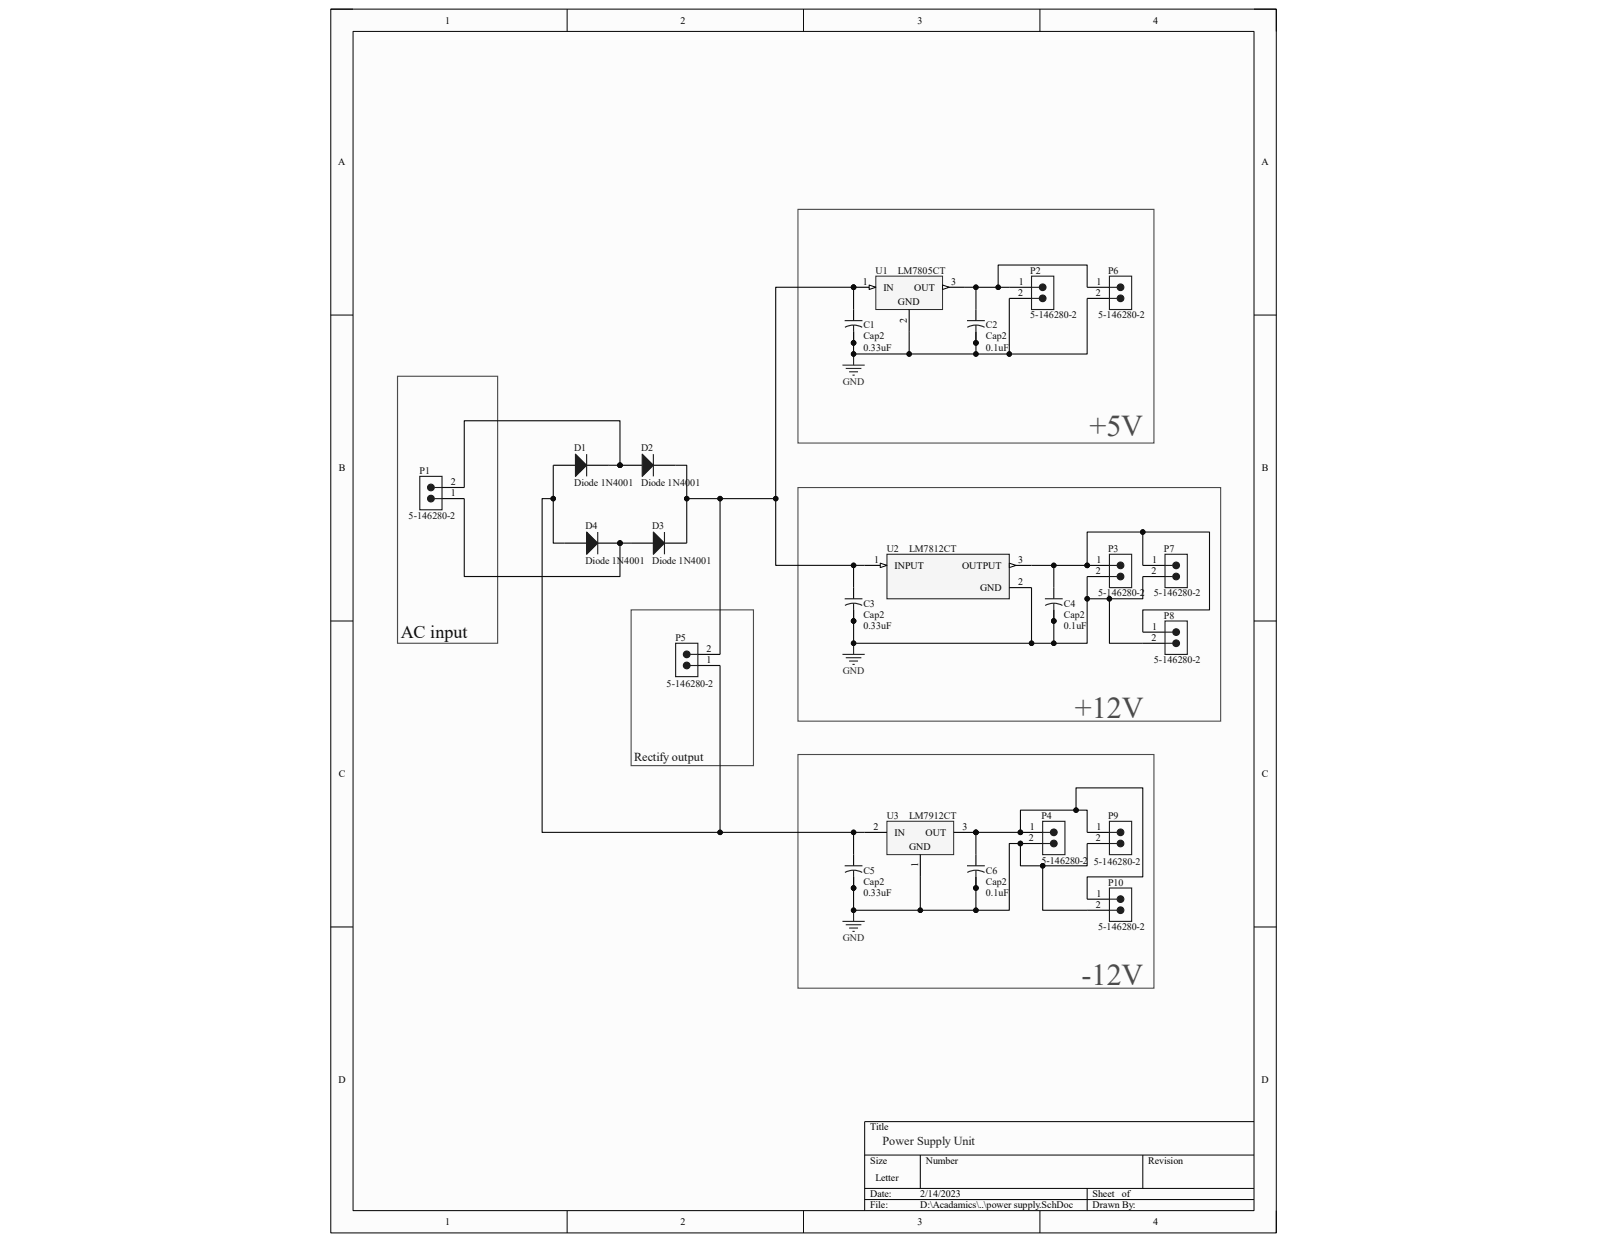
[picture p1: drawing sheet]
<svg xmlns="http://www.w3.org/2000/svg" width="279mm" height="216mm" viewBox="0 0 279 216" stroke-linecap="round" stroke-linejoin="round" font-family="sans-serif">
<path d="M57.5 1.6h164.4v212.7h-164.4z" fill-rule="evenodd" fill="#fcfcfc"/>
<path d="M57.5 1.6h164.4v212.7h-164.4z" fill="none" stroke="#000" stroke-width=".17"/>
<path d="M61.4 5.5h156.6v204.9h-156.6z" fill-rule="evenodd" fill="#fcfcfc"/>
<g fill="none" stroke="#000" stroke-width=".17">
<path d="M57.5 1.6h3.9M61.4 5.5h156.6v204.9h-156.6zM98.6 1.6v3.9M139.7 1.6v3.9M180.8 1.6v3.9M218 1.6h3.9v3.9M57.5 54.8h3.9M218 54.8h3.9M57.5 107.9h3.9M218 107.9h3.9M57.5 161.1h3.9M218 161.1h3.9"/>
<path d="M218 195h-67.7v15.4M98.6 210.4v3.9M139.7 210.4v3.9M150.3 200.8h67.7M150.3 206.6h67.7M150.3 208.5h67.7M160 200.8v5.8M180.8 210.4v3.9M189 206.6v3.8M198.7 200.8v5.8M221.9 210.4v3.9"/>
</g>
<circle cx="148.4" cy="49.9" r=".39" fill="#0e0e0e"/>
<circle cx="148.4" cy="49.9" r=".39" fill="none" stroke="#0e0e0e" stroke-width=".17"/>
<path d="M152.3 48h11.6v5.8h-11.6z" fill-rule="evenodd" fill="#f5f5f5"/>
<path d="M152.3 48h11.6v5.8h-11.6z" fill="none" stroke="#262626" stroke-width=".17"/>
<path d="M148.4 49.9h3.9" fill="none" stroke="#000" stroke-width=".2"/>
<path d="M151.1 49.5l1.2 .4-1.2 .4z" fill="#fbfbfb"/>
<path d="M151.1 49.5l1.2 .4-1.2 .4z" fill="none" stroke="#000" stroke-width=".17"/>
<circle cx="148.4" cy="49.9" r=".39" fill="#0e0e0e"/>
<circle cx="148.4" cy="49.9" r=".39" fill="none" stroke="#0e0e0e" stroke-width=".17"/>
<path d="M158.1 53.8v3.9M163.9 49.9h3.8" fill="none" stroke="#000" stroke-width=".2"/>
<path d="M163.9 49.5l1.1 .4-1.1 .4z" fill="#fbfbfb"/>
<path d="M163.9 49.5l1.1 .4-1.1 .4z" fill="none" stroke="#000" stroke-width=".17"/>
<path d="M154.2 96.4h21.3v7.7h-21.3z" fill-rule="evenodd" fill="#f5f5f5"/>
<path d="M154.2 96.4h21.3v7.7h-21.3z" fill="none" stroke="#262626" stroke-width=".19"/>
<path d="M150.3 98.3h3.9" fill="none" stroke="#000" stroke-width=".2"/>
<path d="M153 97.9l1.2 .4-1.2 .4z" fill="#fbfbfb"/>
<path d="M153 97.9l1.2 .4-1.2 .4z" fill="none" stroke="#000" stroke-width=".17"/>
<path d="M175.5 98.3h3.8" fill="none" stroke="#000" stroke-width=".19"/>
<path d="M175.5 97.9l1.1 .4-1.1 .4z" fill="#fbfbfb"/>
<path d="M175.5 97.9l1.1 .4-1.1 .4z" fill="none" stroke="#000" stroke-width=".17"/>
<path d="M175.5 102.2h3.8" fill="none" stroke="#000" stroke-width=".19"/>
<circle cx="169.7" cy="144.7" r=".39" fill="#0e0e0e"/>
<circle cx="169.7" cy="144.7" r=".39" fill="none" stroke="#0e0e0e" stroke-width=".17"/>
<path d="M154.2 142.8h11.6v5.8h-11.6z" fill-rule="evenodd" fill="#f5f5f5"/>
<path d="M154.2 142.8h11.6v5.8h-11.6z" fill="none" stroke="#262626" stroke-width=".17"/>
<path d="M150.3 144.7h3.9M165.8 144.7h3.9" fill="none" stroke="#000" stroke-width=".2"/>
<circle cx="169.7" cy="144.7" r=".39" fill="#0e0e0e"/>
<circle cx="169.7" cy="144.7" r=".39" fill="none" stroke="#0e0e0e" stroke-width=".17"/>
<path d="M160 148.6v3.8" fill="none" stroke="#000" stroke-width=".2"/>
<path d="M146.5 63.5h3.8M147.1 64.1h2.7M147.6 64.6h1.6M148.2 65.2h.4M148.4 61.5v2" fill="none" stroke="#262626" stroke-width=".2"/>
<circle cx="148.4" cy="61.5" r=".39" fill="#0e0e0e"/>
<circle cx="148.4" cy="61.5" r=".39" fill="none" stroke="#0e0e0e" stroke-width=".17"/>
<path d="M146.5 113.8h3.8M147.1 114.3h2.7M147.6 114.9h1.6M148.2 115.5h.4M148.4 111.8v2" fill="none" stroke="#262626" stroke-width=".2"/>
<circle cx="148.4" cy="111.8" r=".39" fill="#0e0e0e"/>
<circle cx="148.4" cy="111.8" r=".39" fill="none" stroke="#0e0e0e" stroke-width=".17"/>
<path d="M148.4 158.2v2M146.5 160.2h3.8M147.1 160.8h2.7M147.6 161.3h1.6M148.2 161.9h.4" fill="none" stroke="#262626" stroke-width=".2"/>
<circle cx="148.4" cy="158.2" r=".39" fill="#0e0e0e"/>
<circle cx="148.4" cy="158.2" r=".39" fill="none" stroke="#0e0e0e" stroke-width=".17"/>
<path d="M175.5 51.9h3.8M175.5 49.9h3.8" fill="none" stroke="#000" stroke-width=".19"/>
<path d="M179.3 48h3.9v5.8h-3.9z" fill="none" stroke="#1c1c1c" stroke-width=".19"/>
<circle cx="181.3" cy="49.9" r=".58" fill="#1c1c1c"/>
<circle cx="181.3" cy="49.9" r=".58" fill="none" stroke="#1c1c1c" stroke-width=".19"/>
<circle cx="181.3" cy="51.9" r=".58" fill="#1c1c1c"/>
<g fill="none" stroke="#1c1c1c" stroke-width=".19">
<path d="M179.3 51.9h1.4M179.3 49.9h1.4"/>
<circle cx="181.3" cy="51.9" r=".58"/>
</g>
<circle cx="189" cy="98.3" r=".39" fill="#0e0e0e"/>
<circle cx="189" cy="98.3" r=".39" fill="none" stroke="#0e0e0e" stroke-width=".17"/>
<path d="M189 98.3h3.9M189 100.2h3.9" fill="none" stroke="#000" stroke-width=".19"/>
<circle cx="189" cy="98.3" r=".39" fill="#0e0e0e"/>
<circle cx="189" cy="98.3" r=".39" fill="none" stroke="#0e0e0e" stroke-width=".17"/>
<path d="M192.9 96.4h3.9v5.8h-3.9z" fill="none" stroke="#1c1c1c" stroke-width=".19"/>
<circle cx="194.8" cy="98.3" r=".58" fill="#1c1c1c"/>
<circle cx="194.8" cy="98.3" r=".58" fill="none" stroke="#1c1c1c" stroke-width=".19"/>
<circle cx="194.8" cy="100.2" r=".58" fill="#1c1c1c"/>
<g fill="none" stroke="#1c1c1c" stroke-width=".19">
<path d="M192.9 98.3h1.3M192.9 100.2h1.3"/>
<circle cx="194.8" cy="100.2" r=".58"/>
</g>
<circle cx="177.4" cy="146.6" r=".39" fill="#0e0e0e"/>
<circle cx="177.4" cy="146.6" r=".39" fill="none" stroke="#0e0e0e" stroke-width=".17"/>
<circle cx="177.4" cy="144.7" r=".39" fill="#0e0e0e"/>
<circle cx="177.4" cy="144.7" r=".39" fill="none" stroke="#0e0e0e" stroke-width=".17"/>
<path d="M177.4 146.6h3.9" fill="none" stroke="#000" stroke-width=".19"/>
<circle cx="177.4" cy="146.6" r=".39" fill="#0e0e0e"/>
<circle cx="177.4" cy="146.6" r=".39" fill="none" stroke="#0e0e0e" stroke-width=".17"/>
<path d="M177.4 144.7h3.9" fill="none" stroke="#000" stroke-width=".19"/>
<circle cx="177.4" cy="144.7" r=".39" fill="#0e0e0e"/>
<circle cx="177.4" cy="144.7" r=".39" fill="none" stroke="#0e0e0e" stroke-width=".17"/>
<path d="M181.3 142.8h3.9v5.8h-3.9z" fill="none" stroke="#1c1c1c" stroke-width=".19"/>
<circle cx="183.2" cy="144.7" r=".58" fill="#1c1c1c"/>
<circle cx="183.2" cy="144.7" r=".58" fill="none" stroke="#1c1c1c" stroke-width=".19"/>
<circle cx="183.2" cy="146.6" r=".58" fill="#1c1c1c"/>
<g fill="none" stroke="#1c1c1c" stroke-width=".19">
<path d="M181.3 146.6h1.3M181.3 144.7h1.3"/>
<circle cx="183.2" cy="146.6" r=".58"/>
</g>
<path d="M76.8 84.7h3.9" fill="none" stroke="#000" stroke-width=".19"/>
<path d="M76.9 86.7h3.8" fill="none" stroke="#000" stroke-width=".2"/>
<path d="M73 82.8h3.9v5.8h-3.9z" fill="none" stroke="#1c1c1c" stroke-width=".2"/>
<circle cx="74.9" cy="86.7" r=".58" fill="#1c1c1c"/>
<circle cx="74.9" cy="86.7" r=".58" fill="none" stroke="#1c1c1c" stroke-width=".2"/>
<circle cx="74.9" cy="84.7" r=".58" fill="#1c1c1c"/>
<g fill="none" stroke="#1c1c1c" stroke-width=".19">
<path d="M75.5 84.7h1.3"/>
<circle cx="74.9" cy="84.7" r=".58"/>
</g>
<path d="M75.5 86.7h1.4" fill="none" stroke="#1c1c1c" stroke-width=".2"/>
<path d="M96.2 80.9h3.9M102 80.9h3.9" fill="none" stroke="#000" stroke-width=".2"/>
<path d="M100.1 78.9l1.9 2-1.9 1.9z" fill="#1c1c1c"/>
<path d="M100.1 78.9l1.9 2-1.9 1.9zM102 78.9v3.9" fill="none" stroke="#1c1c1c" stroke-width=".2"/>
<circle cx="107.8" cy="94.4" r=".39" fill="#0e0e0e"/>
<circle cx="107.8" cy="94.4" r=".39" fill="none" stroke="#0e0e0e" stroke-width=".17"/>
<path d="M98.1 94.4h3.9M103.9 94.4h3.9" fill="none" stroke="#000" stroke-width=".2"/>
<circle cx="107.8" cy="94.4" r=".39" fill="#0e0e0e"/>
<circle cx="107.8" cy="94.4" r=".39" fill="none" stroke="#0e0e0e" stroke-width=".17"/>
<path d="M102 92.5l1.9 1.9-1.9 2z" fill="#1c1c1c"/>
<path d="M102 92.5l1.9 1.9-1.9 2zM103.9 92.5v3.9" fill="none" stroke="#1c1c1c" stroke-width=".2"/>
<circle cx="107.8" cy="80.9" r=".39" fill="#0e0e0e"/>
<circle cx="107.8" cy="80.9" r=".39" fill="none" stroke="#0e0e0e" stroke-width=".17"/>
<path d="M107.8 80.9h3.9" fill="none" stroke="#000" stroke-width=".2"/>
<circle cx="107.8" cy="80.9" r=".39" fill="#0e0e0e"/>
<circle cx="107.8" cy="80.9" r=".39" fill="none" stroke="#0e0e0e" stroke-width=".17"/>
<path d="M113.6 80.9h3.9" fill="none" stroke="#000" stroke-width=".2"/>
<path d="M111.7 78.9l1.9 2-1.9 1.9z" fill="#1c1c1c"/>
<path d="M111.7 78.9l1.9 2-1.9 1.9zM113.6 78.9v3.9" fill="none" stroke="#1c1c1c" stroke-width=".2"/>
<path d="M109.7 94.4h3.9M115.5 94.4h3.9" fill="none" stroke="#000" stroke-width=".2"/>
<path d="M113.6 92.5l1.9 1.9-1.9 2z" fill="#1c1c1c"/>
<path d="M113.6 92.5l1.9 1.9-1.9 2zM115.5 92.5v3.9" fill="none" stroke="#1c1c1c" stroke-width=".2"/>
<circle cx="148.4" cy="59.6" r=".39" fill="#0e0e0e"/>
<circle cx="148.4" cy="59.6" r=".39" fill="none" stroke="#0e0e0e" stroke-width=".17"/>
<path d="M148.4 53.8v1.9M148.4 57.7v1.9" fill="none" stroke="#000" stroke-width=".2"/>
<circle cx="148.4" cy="59.6" r=".39" fill="#0e0e0e"/>
<circle cx="148.4" cy="59.6" r=".39" fill="none" stroke="#0e0e0e" stroke-width=".17"/>
<path d="M146.9 55.7h3M148.4 56.5l.8 .1 .7 .3M148.4 56.5l-.8 .1-.7 .3M148.4 56.5v1.2" fill="none" stroke="#1c1c1c" stroke-width=".2"/>
<circle cx="169.7" cy="59.6" r=".39" fill="#0e0e0e"/>
<circle cx="169.7" cy="59.6" r=".39" fill="none" stroke="#0e0e0e" stroke-width=".17"/>
<path d="M169.7 53.8v1.9M169.7 57.7v1.9" fill="none" stroke="#000" stroke-width=".2"/>
<circle cx="169.7" cy="59.6" r=".39" fill="#0e0e0e"/>
<circle cx="169.7" cy="59.6" r=".39" fill="none" stroke="#0e0e0e" stroke-width=".17"/>
<path d="M168.1 55.7h3.1M169.7 56.5l.8 .1 .7 .3M169.7 56.5l-.8 .1-.7 .3M169.7 56.5v1.2" fill="none" stroke="#1c1c1c" stroke-width=".2"/>
<circle cx="148.4" cy="154.4" r=".39" fill="#0e0e0e"/>
<circle cx="148.4" cy="154.4" r=".39" fill="none" stroke="#0e0e0e" stroke-width=".17"/>
<path d="M148.4 148.6v1.9M148.4 152.4v2" fill="none" stroke="#000" stroke-width=".2"/>
<circle cx="148.4" cy="154.4" r=".39" fill="#0e0e0e"/>
<circle cx="148.4" cy="154.4" r=".39" fill="none" stroke="#0e0e0e" stroke-width=".17"/>
<path d="M146.9 150.5h3M148.4 151.3l.8 .1 .7 .3M148.4 151.3l-.8 .1-.7 .3M148.4 151.3v1.1" fill="none" stroke="#1c1c1c" stroke-width=".2"/>
<circle cx="148.4" cy="107.9" r=".39" fill="#0e0e0e"/>
<circle cx="148.4" cy="107.9" r=".39" fill="none" stroke="#0e0e0e" stroke-width=".17"/>
<path d="M148.4 102.2v1.9M148.4 106v1.9" fill="none" stroke="#000" stroke-width=".2"/>
<circle cx="148.4" cy="107.9" r=".39" fill="#0e0e0e"/>
<circle cx="148.4" cy="107.9" r=".39" fill="none" stroke="#0e0e0e" stroke-width=".17"/>
<path d="M146.9 104.1h3M148.4 104.9l.8 .1 .7 .2M148.4 104.9l-.8 .1-.7 .2M148.4 104.9v1.1" fill="none" stroke="#1c1c1c" stroke-width=".2"/>
<circle cx="183.2" cy="107.9" r=".39" fill="#0e0e0e"/>
<circle cx="183.2" cy="107.9" r=".39" fill="none" stroke="#0e0e0e" stroke-width=".17"/>
<path d="M183.2 102.2v1.9M183.2 106v1.9" fill="none" stroke="#000" stroke-width=".19"/>
<circle cx="183.2" cy="107.9" r=".39" fill="#0e0e0e"/>
<circle cx="183.2" cy="107.9" r=".39" fill="none" stroke="#0e0e0e" stroke-width=".17"/>
<path d="M181.7 104.1h3.1M183.2 104.9l.8 .1 .7 .3M183.2 104.9l-.8 .1-.7 .3M183.2 104.9v1.1" fill="none" stroke="#1c1c1c" stroke-width=".19"/>
<circle cx="169.7" cy="154.4" r=".39" fill="#0e0e0e"/>
<circle cx="169.7" cy="154.4" r=".39" fill="none" stroke="#0e0e0e" stroke-width=".17"/>
<path d="M169.7 148.6v1.9M169.7 152.4v2" fill="none" stroke="#000" stroke-width=".2"/>
<circle cx="169.7" cy="154.4" r=".39" fill="#0e0e0e"/>
<circle cx="169.7" cy="154.4" r=".39" fill="none" stroke="#0e0e0e" stroke-width=".17"/>
<path d="M117.5 111.8h3.8v5.8h-3.8zM168.1 150.5h3.1M169.7 151.3l.8 .1 .7 .3M169.7 151.3l-.8 .1-.7 .3M169.7 151.3v1.1" fill="none" stroke="#1c1c1c" stroke-width=".2"/>
<path d="M138.7 36.4h61.9v40.6h-61.9zM138.7 84.8h73.5v40.6h-73.5zM138.7 131.2h61.9v40.6h-61.9z" fill="none" stroke="#4a4a4a" stroke-width=".19"/>
<path d="M69.1 65.4h17.4v46.4h-17.4z" fill="none" stroke="#4a4a4a" stroke-width=".2"/>
<path d="M121.3 113.8h3.9M121.3 115.7h3.9" fill="none" stroke="#000" stroke-width=".2"/>
<circle cx="119.4" cy="115.7" r=".58" fill="#1c1c1c"/>
<circle cx="119.4" cy="115.7" r=".58" fill="none" stroke="#1c1c1c" stroke-width=".2"/>
<circle cx="119.4" cy="113.8" r=".58" fill="#1c1c1c"/>
<g fill="none" stroke="#1c1c1c" stroke-width=".2">
<path d="M120 113.8h1.3M120 115.7h1.3"/>
<circle cx="119.4" cy="113.8" r=".58"/>
</g>
<path d="M109.7 106h21.3v27.1h-21.3z" fill="none" stroke="#4a4a4a" stroke-width=".2"/>
<path d="M189 51.9h3.9M189 49.9h3.9" fill="none" stroke="#000" stroke-width=".19"/>
<path d="M192.9 48h3.9v5.8h-3.9z" fill="none" stroke="#1c1c1c" stroke-width=".19"/>
<circle cx="194.8" cy="49.9" r=".58" fill="#1c1c1c"/>
<circle cx="194.8" cy="49.9" r=".58" fill="none" stroke="#1c1c1c" stroke-width=".19"/>
<circle cx="194.8" cy="51.9" r=".58" fill="#1c1c1c"/>
<g fill="none" stroke="#1c1c1c" stroke-width=".19">
<path d="M192.9 51.9h1.3M192.9 49.9h1.3M202.6 96.4h3.8v5.8h-3.8z"/>
<circle cx="194.8" cy="51.9" r=".58"/>
</g>
<path d="M198.7 98.3h3.9M198.7 100.2h3.9" fill="none" stroke="#000" stroke-width=".19"/>
<circle cx="204.5" cy="98.3" r=".58" fill="#1c1c1c"/>
<circle cx="204.5" cy="98.3" r=".58" fill="none" stroke="#1c1c1c" stroke-width=".19"/>
<circle cx="204.5" cy="100.2" r=".58" fill="#1c1c1c"/>
<g fill="none" stroke="#1c1c1c" stroke-width=".19">
<path d="M202.6 98.3h1.3M202.6 100.2h1.3M192.9 142.8h3.9v5.8h-3.9z"/>
<circle cx="204.5" cy="100.2" r=".58"/>
</g>
<path d="M189 146.6h3.9M189 144.7h3.9" fill="none" stroke="#000" stroke-width=".19"/>
<circle cx="194.8" cy="144.7" r=".58" fill="#1c1c1c"/>
<circle cx="194.8" cy="144.7" r=".58" fill="none" stroke="#1c1c1c" stroke-width=".19"/>
<circle cx="194.8" cy="146.6" r=".58" fill="#1c1c1c"/>
<g fill="none" stroke="#1c1c1c" stroke-width=".19">
<path d="M202.6 107.9h3.8v5.9h-3.8zM192.9 146.6h1.3M192.9 144.7h1.3"/>
<circle cx="194.8" cy="146.6" r=".58"/>
</g>
<path d="M198.7 111.8h3.9M198.7 109.9h3.9" fill="none" stroke="#000" stroke-width=".19"/>
<circle cx="204.5" cy="109.9" r=".58" fill="#1c1c1c"/>
<circle cx="204.5" cy="109.9" r=".58" fill="none" stroke="#1c1c1c" stroke-width=".19"/>
<circle cx="204.5" cy="111.8" r=".58" fill="#1c1c1c"/>
<g fill="none" stroke="#1c1c1c" stroke-width=".19">
<path d="M202.6 111.8h1.3M202.6 109.9h1.3M192.9 154.4h3.9v5.8h-3.9z"/>
<circle cx="204.5" cy="111.8" r=".58"/>
</g>
<path d="M189 158.2h3.9M189 156.3h3.9" fill="none" stroke="#000" stroke-width=".19"/>
<circle cx="194.8" cy="156.3" r=".58" fill="#1c1c1c"/>
<circle cx="194.8" cy="156.3" r=".58" fill="none" stroke="#1c1c1c" stroke-width=".19"/>
<circle cx="194.8" cy="158.2" r=".58" fill="#1c1c1c"/>
<g fill="none" stroke="#1c1c1c" stroke-width=".19">
<path d="M192.9 158.2h1.3M192.9 156.3h1.3"/>
<circle cx="194.8" cy="158.2" r=".58"/>
</g>
<path d="M181.3 150.5v7.7h7.7" fill="none" stroke="#0e0e0e" stroke-width=".19"/>
<circle cx="181.3" cy="150.5" r=".39" fill="#0e0e0e"/>
<circle cx="181.3" cy="150.5" r=".39" fill="none" stroke="#0e0e0e" stroke-width=".17"/>
<path d="M80.7 86.7v13.5h27.1v-5.8" fill="none" stroke="#0e0e0e" stroke-width=".2"/>
<circle cx="107.8" cy="94.4" r=".39" fill="#0e0e0e"/>
<circle cx="107.8" cy="94.4" r=".39" fill="none" stroke="#0e0e0e" stroke-width=".17"/>
<path d="M107.8 80.9v-7.8h-27.1v11.6" fill="none" stroke="#0e0e0e" stroke-width=".2"/>
<circle cx="107.8" cy="80.9" r=".39" fill="#0e0e0e"/>
<circle cx="107.8" cy="80.9" r=".39" fill="none" stroke="#0e0e0e" stroke-width=".17"/>
<path d="M96.2 86.7h-1.9v58h56" fill="none" stroke="#0e0e0e" stroke-width=".2"/>
<circle cx="148.4" cy="144.7" r=".39" fill="#0e0e0e"/>
<circle cx="148.4" cy="144.7" r=".39" fill="none" stroke="#0e0e0e" stroke-width=".17"/>
<circle cx="125.2" cy="144.7" r=".39" fill="#0e0e0e"/>
<circle cx="125.2" cy="144.7" r=".39" fill="none" stroke="#0e0e0e" stroke-width=".17"/>
<circle cx="96.2" cy="86.7" r=".39" fill="#0e0e0e"/>
<circle cx="96.2" cy="86.7" r=".39" fill="none" stroke="#0e0e0e" stroke-width=".17"/>
<path d="M96.2 80.9v13.5h1.9" fill="none" stroke="#0e0e0e" stroke-width=".2"/>
<circle cx="96.2" cy="86.7" r=".39" fill="#0e0e0e"/>
<circle cx="96.2" cy="86.7" r=".39" fill="none" stroke="#0e0e0e" stroke-width=".17"/>
<path d="M105.9 80.9h1.9" fill="none" stroke="#0e0e0e" stroke-width=".2"/>
<circle cx="107.8" cy="80.9" r=".39" fill="#0e0e0e"/>
<circle cx="107.8" cy="80.9" r=".39" fill="none" stroke="#0e0e0e" stroke-width=".17"/>
<path d="M107.8 94.4h1.9" fill="none" stroke="#0e0e0e" stroke-width=".2"/>
<circle cx="107.8" cy="94.4" r=".39" fill="#0e0e0e"/>
<circle cx="107.8" cy="94.4" r=".39" fill="none" stroke="#0e0e0e" stroke-width=".17"/>
<path d="M117.5 80.9h1.9v13.5" fill="none" stroke="#0e0e0e" stroke-width=".2"/>
<circle cx="119.4" cy="86.7" r=".39" fill="#0e0e0e"/>
<circle cx="119.4" cy="86.7" r=".39" fill="none" stroke="#0e0e0e" stroke-width=".17"/>
<path d="M119.4 86.7h15.5" fill="none" stroke="#0e0e0e" stroke-width=".2"/>
<circle cx="119.4" cy="86.7" r=".39" fill="#0e0e0e"/>
<circle cx="119.4" cy="86.7" r=".39" fill="none" stroke="#0e0e0e" stroke-width=".17"/>
<circle cx="125.2" cy="86.7" r=".39" fill="#0e0e0e"/>
<circle cx="125.2" cy="86.7" r=".39" fill="none" stroke="#0e0e0e" stroke-width=".17"/>
<circle cx="134.9" cy="86.7" r=".39" fill="#0e0e0e"/>
<circle cx="134.9" cy="86.7" r=".39" fill="none" stroke="#0e0e0e" stroke-width=".17"/>
<path d="M148.4 49.9h-13.5v48.4h13.5" fill="none" stroke="#0e0e0e" stroke-width=".2"/>
<circle cx="148.4" cy="49.9" r=".39" fill="#0e0e0e"/>
<circle cx="148.4" cy="49.9" r=".39" fill="none" stroke="#0e0e0e" stroke-width=".17"/>
<circle cx="134.9" cy="86.7" r=".39" fill="#0e0e0e"/>
<circle cx="134.9" cy="86.7" r=".39" fill="none" stroke="#0e0e0e" stroke-width=".17"/>
<circle cx="148.4" cy="98.3" r=".39" fill="#0e0e0e"/>
<circle cx="148.4" cy="98.3" r=".39" fill="none" stroke="#0e0e0e" stroke-width=".17"/>
<path d="M148.4 152.4v5.8h21.3v-5.8" fill="none" stroke="#0e0e0e" stroke-width=".2"/>
<circle cx="148.4" cy="154.4" r=".39" fill="#0e0e0e"/>
<circle cx="148.4" cy="154.4" r=".39" fill="none" stroke="#0e0e0e" stroke-width=".17"/>
<circle cx="148.4" cy="158.2" r=".39" fill="#0e0e0e"/>
<circle cx="148.4" cy="158.2" r=".39" fill="none" stroke="#0e0e0e" stroke-width=".17"/>
<circle cx="160" cy="158.2" r=".39" fill="#0e0e0e"/>
<circle cx="160" cy="158.2" r=".39" fill="none" stroke="#0e0e0e" stroke-width=".17"/>
<circle cx="169.7" cy="158.2" r=".39" fill="#0e0e0e"/>
<circle cx="169.7" cy="158.2" r=".39" fill="none" stroke="#0e0e0e" stroke-width=".17"/>
<circle cx="169.7" cy="154.4" r=".39" fill="#0e0e0e"/>
<circle cx="169.7" cy="154.4" r=".39" fill="none" stroke="#0e0e0e" stroke-width=".17"/>
<path d="M148.4 106v5.8h34.8v-5.8" fill="none" stroke="#0e0e0e" stroke-width=".19"/>
<circle cx="148.4" cy="107.9" r=".39" fill="#0e0e0e"/>
<circle cx="148.4" cy="107.9" r=".39" fill="none" stroke="#0e0e0e" stroke-width=".17"/>
<circle cx="148.4" cy="111.8" r=".39" fill="#0e0e0e"/>
<circle cx="148.4" cy="111.8" r=".39" fill="none" stroke="#0e0e0e" stroke-width=".17"/>
<circle cx="179.4" cy="111.8" r=".39" fill="#0e0e0e"/>
<circle cx="179.4" cy="111.8" r=".39" fill="none" stroke="#0e0e0e" stroke-width=".17"/>
<circle cx="183.2" cy="111.8" r=".39" fill="#0e0e0e"/>
<circle cx="183.2" cy="111.8" r=".39" fill="none" stroke="#0e0e0e" stroke-width=".17"/>
<circle cx="183.2" cy="107.9" r=".39" fill="#0e0e0e"/>
<circle cx="183.2" cy="107.9" r=".39" fill="none" stroke="#0e0e0e" stroke-width=".17"/>
<path d="M150.3 98.3h-1.9v3.9" fill="none" stroke="#0e0e0e" stroke-width=".2"/>
<circle cx="148.4" cy="98.3" r=".39" fill="#0e0e0e"/>
<circle cx="148.4" cy="98.3" r=".39" fill="none" stroke="#0e0e0e" stroke-width=".17"/>
<path d="M148.4 57.7v3.8h21.3" fill="none" stroke="#0e0e0e" stroke-width=".2"/>
<circle cx="148.4" cy="59.6" r=".39" fill="#0e0e0e"/>
<circle cx="148.4" cy="59.6" r=".39" fill="none" stroke="#0e0e0e" stroke-width=".17"/>
<circle cx="148.4" cy="61.5" r=".39" fill="#0e0e0e"/>
<circle cx="148.4" cy="61.5" r=".39" fill="none" stroke="#0e0e0e" stroke-width=".17"/>
<circle cx="158.1" cy="61.5" r=".39" fill="#0e0e0e"/>
<circle cx="158.1" cy="61.5" r=".39" fill="none" stroke="#0e0e0e" stroke-width=".17"/>
<circle cx="169.7" cy="61.5" r=".39" fill="#0e0e0e"/>
<circle cx="169.7" cy="61.5" r=".39" fill="none" stroke="#0e0e0e" stroke-width=".17"/>
<path d="M167.7 49.9h2" fill="none" stroke="#0e0e0e" stroke-width=".2"/>
<circle cx="169.7" cy="49.9" r=".39" fill="#0e0e0e"/>
<circle cx="169.7" cy="49.9" r=".39" fill="none" stroke="#0e0e0e" stroke-width=".17"/>
<path d="M189 146.6v3.9h-11.6v-3.9h-1.9v11.6h-5.8" fill="none" stroke="#0e0e0e" stroke-width=".19"/>
<circle cx="169.7" cy="158.2" r=".39" fill="#0e0e0e"/>
<circle cx="169.7" cy="158.2" r=".39" fill="none" stroke="#0e0e0e" stroke-width=".17"/>
<circle cx="177.4" cy="146.6" r=".39" fill="#0e0e0e"/>
<circle cx="177.4" cy="146.6" r=".39" fill="none" stroke="#0e0e0e" stroke-width=".17"/>
<circle cx="181.3" cy="150.5" r=".39" fill="#0e0e0e"/>
<circle cx="181.3" cy="150.5" r=".39" fill="none" stroke="#0e0e0e" stroke-width=".17"/>
<path d="M169.7 144.7h7.7v-3.9h11.6v3.9" fill="none" stroke="#0e0e0e" stroke-width=".19"/>
<circle cx="169.7" cy="144.7" r=".39" fill="#0e0e0e"/>
<circle cx="169.7" cy="144.7" r=".39" fill="none" stroke="#0e0e0e" stroke-width=".17"/>
<circle cx="177.4" cy="144.7" r=".39" fill="#0e0e0e"/>
<circle cx="177.4" cy="144.7" r=".39" fill="none" stroke="#0e0e0e" stroke-width=".17"/>
<circle cx="187.1" cy="140.8" r=".39" fill="#0e0e0e"/>
<circle cx="187.1" cy="140.8" r=".39" fill="none" stroke="#0e0e0e" stroke-width=".17"/>
<path d="M175.5 51.9v9.6h-5.8v-3.8" fill="none" stroke="#0e0e0e" stroke-width=".19"/>
<circle cx="169.7" cy="59.6" r=".39" fill="#0e0e0e"/>
<circle cx="169.7" cy="59.6" r=".39" fill="none" stroke="#0e0e0e" stroke-width=".17"/>
<circle cx="169.7" cy="61.5" r=".39" fill="#0e0e0e"/>
<circle cx="169.7" cy="61.5" r=".39" fill="none" stroke="#0e0e0e" stroke-width=".17"/>
<circle cx="175.5" cy="61.5" r=".39" fill="#0e0e0e"/>
<circle cx="175.5" cy="61.5" r=".39" fill="none" stroke="#0e0e0e" stroke-width=".17"/>
<path d="M175.5 49.9h-5.8v3.9" fill="none" stroke="#0e0e0e" stroke-width=".19"/>
<circle cx="169.7" cy="49.9" r=".39" fill="#0e0e0e"/>
<circle cx="169.7" cy="49.9" r=".39" fill="none" stroke="#0e0e0e" stroke-width=".17"/>
<circle cx="173.6" cy="49.9" r=".39" fill="#0e0e0e"/>
<circle cx="173.6" cy="49.9" r=".39" fill="none" stroke="#0e0e0e" stroke-width=".17"/>
<path d="M173.5 49.9v-3.8h15.5v3.8" fill="none" stroke="#0e0e0e" stroke-width=".19"/>
<circle cx="173.6" cy="49.9" r=".39" fill="#0e0e0e"/>
<circle cx="173.6" cy="49.9" r=".39" fill="none" stroke="#0e0e0e" stroke-width=".17"/>
<path d="M189 51.9v9.6h-13.5" fill="none" stroke="#0e0e0e" stroke-width=".19"/>
<circle cx="175.5" cy="61.5" r=".39" fill="#0e0e0e"/>
<circle cx="175.5" cy="61.5" r=".39" fill="none" stroke="#0e0e0e" stroke-width=".17"/>
<path d="M179.3 98.3h3.9v3.9" fill="none" stroke="#0e0e0e" stroke-width=".19"/>
<circle cx="183.2" cy="98.3" r=".39" fill="#0e0e0e"/>
<circle cx="183.2" cy="98.3" r=".39" fill="none" stroke="#0e0e0e" stroke-width=".17"/>
<path d="M189 100.2v11.6h-5.8" fill="none" stroke="#0e0e0e" stroke-width=".19"/>
<circle cx="183.2" cy="111.8" r=".39" fill="#0e0e0e"/>
<circle cx="183.2" cy="111.8" r=".39" fill="none" stroke="#0e0e0e" stroke-width=".17"/>
<circle cx="189" cy="104.1" r=".39" fill="#0e0e0e"/>
<circle cx="189" cy="104.1" r=".39" fill="none" stroke="#0e0e0e" stroke-width=".17"/>
<path d="M183.2 98.3h5.8v-5.8h9.7v5.8" fill="none" stroke="#0e0e0e" stroke-width=".19"/>
<circle cx="183.2" cy="98.3" r=".39" fill="#0e0e0e"/>
<circle cx="183.2" cy="98.3" r=".39" fill="none" stroke="#0e0e0e" stroke-width=".17"/>
<circle cx="189" cy="98.3" r=".39" fill="#0e0e0e"/>
<circle cx="189" cy="98.3" r=".39" fill="none" stroke="#0e0e0e" stroke-width=".17"/>
<circle cx="198.7" cy="92.5" r=".39" fill="#0e0e0e"/>
<circle cx="198.7" cy="92.5" r=".39" fill="none" stroke="#0e0e0e" stroke-width=".17"/>
<path d="M187.1 140.8v-3.8h11.6v15.4h-9.7v3.9" fill="none" stroke="#0e0e0e" stroke-width=".19"/>
<circle cx="187.1" cy="140.8" r=".39" fill="#0e0e0e"/>
<circle cx="187.1" cy="140.8" r=".39" fill="none" stroke="#0e0e0e" stroke-width=".17"/>
<path d="M198.7 100.2v3.9h-9.7" fill="none" stroke="#0e0e0e" stroke-width=".19"/>
<circle cx="189" cy="104.1" r=".39" fill="#0e0e0e"/>
<circle cx="189" cy="104.1" r=".39" fill="none" stroke="#0e0e0e" stroke-width=".17"/>
<circle cx="192.9" cy="104.1" r=".39" fill="#0e0e0e"/>
<circle cx="192.9" cy="104.1" r=".39" fill="none" stroke="#0e0e0e" stroke-width=".17"/>
<path d="M192.9 104.1v7.7h5.8" fill="none" stroke="#0e0e0e" stroke-width=".19"/>
<circle cx="192.9" cy="104.1" r=".39" fill="#0e0e0e"/>
<circle cx="192.9" cy="104.1" r=".39" fill="none" stroke="#0e0e0e" stroke-width=".17"/>
<path d="M198.7 92.5h11.6v13.5h-11.6v3.9" fill="none" stroke="#0e0e0e" stroke-width=".19"/>
<circle cx="198.7" cy="92.5" r=".39" fill="#0e0e0e"/>
<circle cx="198.7" cy="92.5" r=".39" fill="none" stroke="#0e0e0e" stroke-width=".17"/>
<path d="M125.2 115.7v29" fill="none" stroke="#0e0e0e" stroke-width=".2"/>
<circle cx="125.2" cy="144.7" r=".39" fill="#0e0e0e"/>
<circle cx="125.2" cy="144.7" r=".39" fill="none" stroke="#0e0e0e" stroke-width=".17"/>
<path d="M125.2 86.7v27.1" fill="none" stroke="#0e0e0e" stroke-width=".2"/>
<circle cx="125.2" cy="86.7" r=".39" fill="#0e0e0e"/>
<circle cx="125.2" cy="86.7" r=".39" fill="none" stroke="#0e0e0e" stroke-width=".17"/>
<path d="M148.4 144.7v3.9" fill="none" stroke="#0e0e0e" stroke-width=".2"/>
<circle cx="148.4" cy="144.7" r=".39" fill="#0e0e0e"/>
<circle cx="148.4" cy="144.7" r=".39" fill="none" stroke="#0e0e0e" stroke-width=".17"/>
<path d="M148.4 49.9v3.9" fill="none" stroke="#0e0e0e" stroke-width=".2"/>
<circle cx="148.4" cy="49.9" r=".39" fill="#0e0e0e"/>
<circle cx="148.4" cy="49.9" r=".39" fill="none" stroke="#0e0e0e" stroke-width=".17"/>
<path d="M158.1 57.7v3.8" fill="none" stroke="#0e0e0e" stroke-width=".2"/>
<circle cx="158.1" cy="61.5" r=".39" fill="#0e0e0e"/>
<circle cx="158.1" cy="61.5" r=".39" fill="none" stroke="#0e0e0e" stroke-width=".17"/>
<path d="M160 152.4v5.8" fill="none" stroke="#0e0e0e" stroke-width=".2"/>
<circle cx="160" cy="158.2" r=".39" fill="#0e0e0e"/>
<circle cx="160" cy="158.2" r=".39" fill="none" stroke="#0e0e0e" stroke-width=".17"/>
<path d="M169.7 144.7v3.9" fill="none" stroke="#0e0e0e" stroke-width=".2"/>
<circle cx="169.7" cy="144.7" r=".39" fill="#0e0e0e"/>
<circle cx="169.7" cy="144.7" r=".39" fill="none" stroke="#0e0e0e" stroke-width=".17"/>
<path d="M179.3 102.2v9.6" fill="none" stroke="#0e0e0e" stroke-width=".19"/>
<circle cx="179.4" cy="111.8" r=".39" fill="#0e0e0e"/>
<circle cx="179.4" cy="111.8" r=".39" fill="none" stroke="#0e0e0e" stroke-width=".17"/>
<g font-size="5.3" fill="#4c4c4c">
<text x="189.4" y="75.9">+5V</text>
<text x="186.9" y="124.8">+12V</text>
<text x="188" y="171.2">-12V</text>
</g>
<text font-size="3.1" fill="#0e0e0e" x="69.7" y="110.9">AC input</text>
<text font-size="2.1" fill="#0e0e0e" x="110.3" y="132.2">Rectify output</text>
<text font-size="2.1" fill="#1c1c1c" x="153.4" y="199">Power Supply Unit</text>
<g font-size="1.7">
<text x="77.4" y="4.1">1</text>
<text x="118.3" y="4.1">2</text>
<text x="159.5" y="4.1">3</text>
<text x="200.5" y="4.1">4</text>
<text x="58.8" y="28.7">A</text>
<text x="219.3" y="28.7">A</text>
<text x="150" y="49.5">1</text>
<text x="153.6" y="50.5">IN</text>
<text x="156.1" y="53">GND</text>
<text x="159" y="50.5">OUT</text>
<text x="165.4" y="49.5">3</text>
<text x="177" y="51.5">2</text>
<text x="177.1" y="49.5">1</text>
<text x="190.5" y="51.5">2</text>
<text x="190.7" y="49.5">1</text>
<text x="157.7" y="56.1" transform="rotate(-90 157.7 56.1)">2</text>
<text x="58.9" y="82">B</text>
<text x="219.4" y="82">B</text>
<text x="78.4" y="84.4">2</text>
<text x="78.4" y="86.3">1</text>
<text x="152" y="97.9">1</text>
<text x="155.5" y="98.8">INPUT</text>
<text x="167.3" y="98.8">OUTPUT</text>
<text x="177" y="97.9">3</text>
<text x="177" y="101.8">2</text>
<text x="190.5" y="99.8">2</text>
<text x="190.7" y="97.9">1</text>
<text x="200.2" y="99.8">2</text>
<text x="200.3" y="97.9">1</text>
<text x="170.4" y="102.7">GND</text>
<text x="122.9" y="113.4">2</text>
<text x="200.2" y="111.4">2</text>
<text x="200.3" y="109.5">1</text>
<text x="122.9" y="115.3">1</text>
<text x="58.9" y="135.1">C</text>
<text x="219.4" y="135.1">C</text>
<text x="151.8" y="144.3">2</text>
<text x="155.5" y="145.3">IN</text>
<text x="158.1" y="147.8">GND</text>
<text x="160.9" y="145.3">OUT</text>
<text x="167.3" y="144.3">3</text>
<text x="178.9" y="146.2">2</text>
<text x="179.1" y="144.3">1</text>
<text x="190.5" y="146.2">2</text>
<text x="190.7" y="144.3">1</text>
<text x="159.6" y="150.7" transform="rotate(-90 159.6 150.7)">1</text>
<text x="190.7" y="155.9">1</text>
<text x="190.5" y="157.9">2</text>
<text x="58.8" y="188.3">D</text>
<text x="219.3" y="188.3">D</text>
<text x="151.3" y="196.5">Title</text>
<text x="151.3" y="202.3">Size</text>
<text x="161" y="202.3">Number</text>
<text x="199.6" y="202.3">Revision</text>
<text x="151.3" y="208.1">Date:</text>
<text x="152.2" y="205.2">Letter</text>
<text x="160" y="208.1">2/14/2023</text>
<text x="190" y="208.1">Sheet</text>
<text x="195" y="208.1">of</text>
<text x="77.4" y="213">1</text>
<text x="118.3" y="213">2</text>
<text x="151.3" y="210.1">File:</text>
<text x="159.5" y="213">3</text>
<text x="160" y="210.1">D:\Acadamics\..\power supply.SchDoc</text>
<text x="190" y="210.1">Drawn By:</text>
<text x="200.5" y="213">4</text>
</g>
<g font-size="1.7" fill="#0e0e0e">
<text x="152.2" y="47.6">U1</text>
<text x="156.1" y="47.6">LM7805CT</text>
<text x="179.1" y="47.6">P2</text>
<text x="192.7" y="47.6">P6</text>
<text x="150.1" y="57.1">C1</text>
<text x="150.1" y="59">Cap2</text>
<text x="171.4" y="57.1">C2</text>
<text x="171.4" y="59">Cap2</text>
<text x="179.1" y="55.3">5-146280-2</text>
<text x="190.9" y="55.3">5-146280-2</text>
<text x="150.1" y="61">0.33uF</text>
<text x="171.4" y="61">0.1uF</text>
<text x="72.9" y="82.4">P1</text>
<text x="99.8" y="78.4">D1</text>
<text x="111.5" y="78.4">D2</text>
<text x="99.8" y="84.5">Diode 1N4001</text>
<text x="111.5" y="84.5">Diode 1N4001</text>
<text x="71" y="90.2">5-146280-2</text>
<text x="101.8" y="91.9">D4</text>
<text x="113.4" y="91.9">D3</text>
<text x="154.2" y="96">U2</text>
<text x="158.1" y="96">LM7812CT</text>
<text x="192.7" y="96">P3</text>
<text x="202.4" y="96">P7</text>
<text x="101.8" y="98.1">Diode 1N4001</text>
<text x="113.4" y="98.1">Diode 1N4001</text>
<text x="150.1" y="105.5">C3</text>
<text x="150.1" y="107.4">Cap2</text>
<text x="185" y="105.5">C4</text>
<text x="185" y="107.4">Cap2</text>
<text x="190.9" y="103.7">5-146280-2</text>
<text x="200.6" y="103.7">5-146280-2</text>
<text x="202.4" y="107.6">P8</text>
<text x="117.4" y="111.4">P5</text>
<text x="150.1" y="109.3">0.33uF</text>
<text x="185" y="109.3">0.1uF</text>
<text x="115.9" y="119.3">5-146280-2</text>
<text x="200.6" y="115.3">5-146280-2</text>
<text x="154.2" y="142.4">U3</text>
<text x="158.1" y="142.4">LM7912CT</text>
<text x="181.1" y="142.4">P4</text>
<text x="192.7" y="142.4">P9</text>
<text x="150.1" y="155.7">0.33uF</text>
<text x="150.1" y="151.8">C5</text>
<text x="150.1" y="153.8">Cap2</text>
<text x="171.4" y="155.7">0.1uF</text>
<text x="171.4" y="151.8">C6</text>
<text x="171.4" y="153.8">Cap2</text>
<text x="181.1" y="150.1">5-146280-2</text>
<text x="190.2" y="150.3">5-146280-2</text>
<text x="192.7" y="154">P10</text>
<text x="190.9" y="161.7">5-146280-2</text>
</g>
<g font-size="1.7" fill="#262626">
<text x="146.5" y="66.9">GND</text>
<text x="146.5" y="117.2">GND</text>
<text x="146.5" y="163.7">GND</text>
</g>
</svg>
